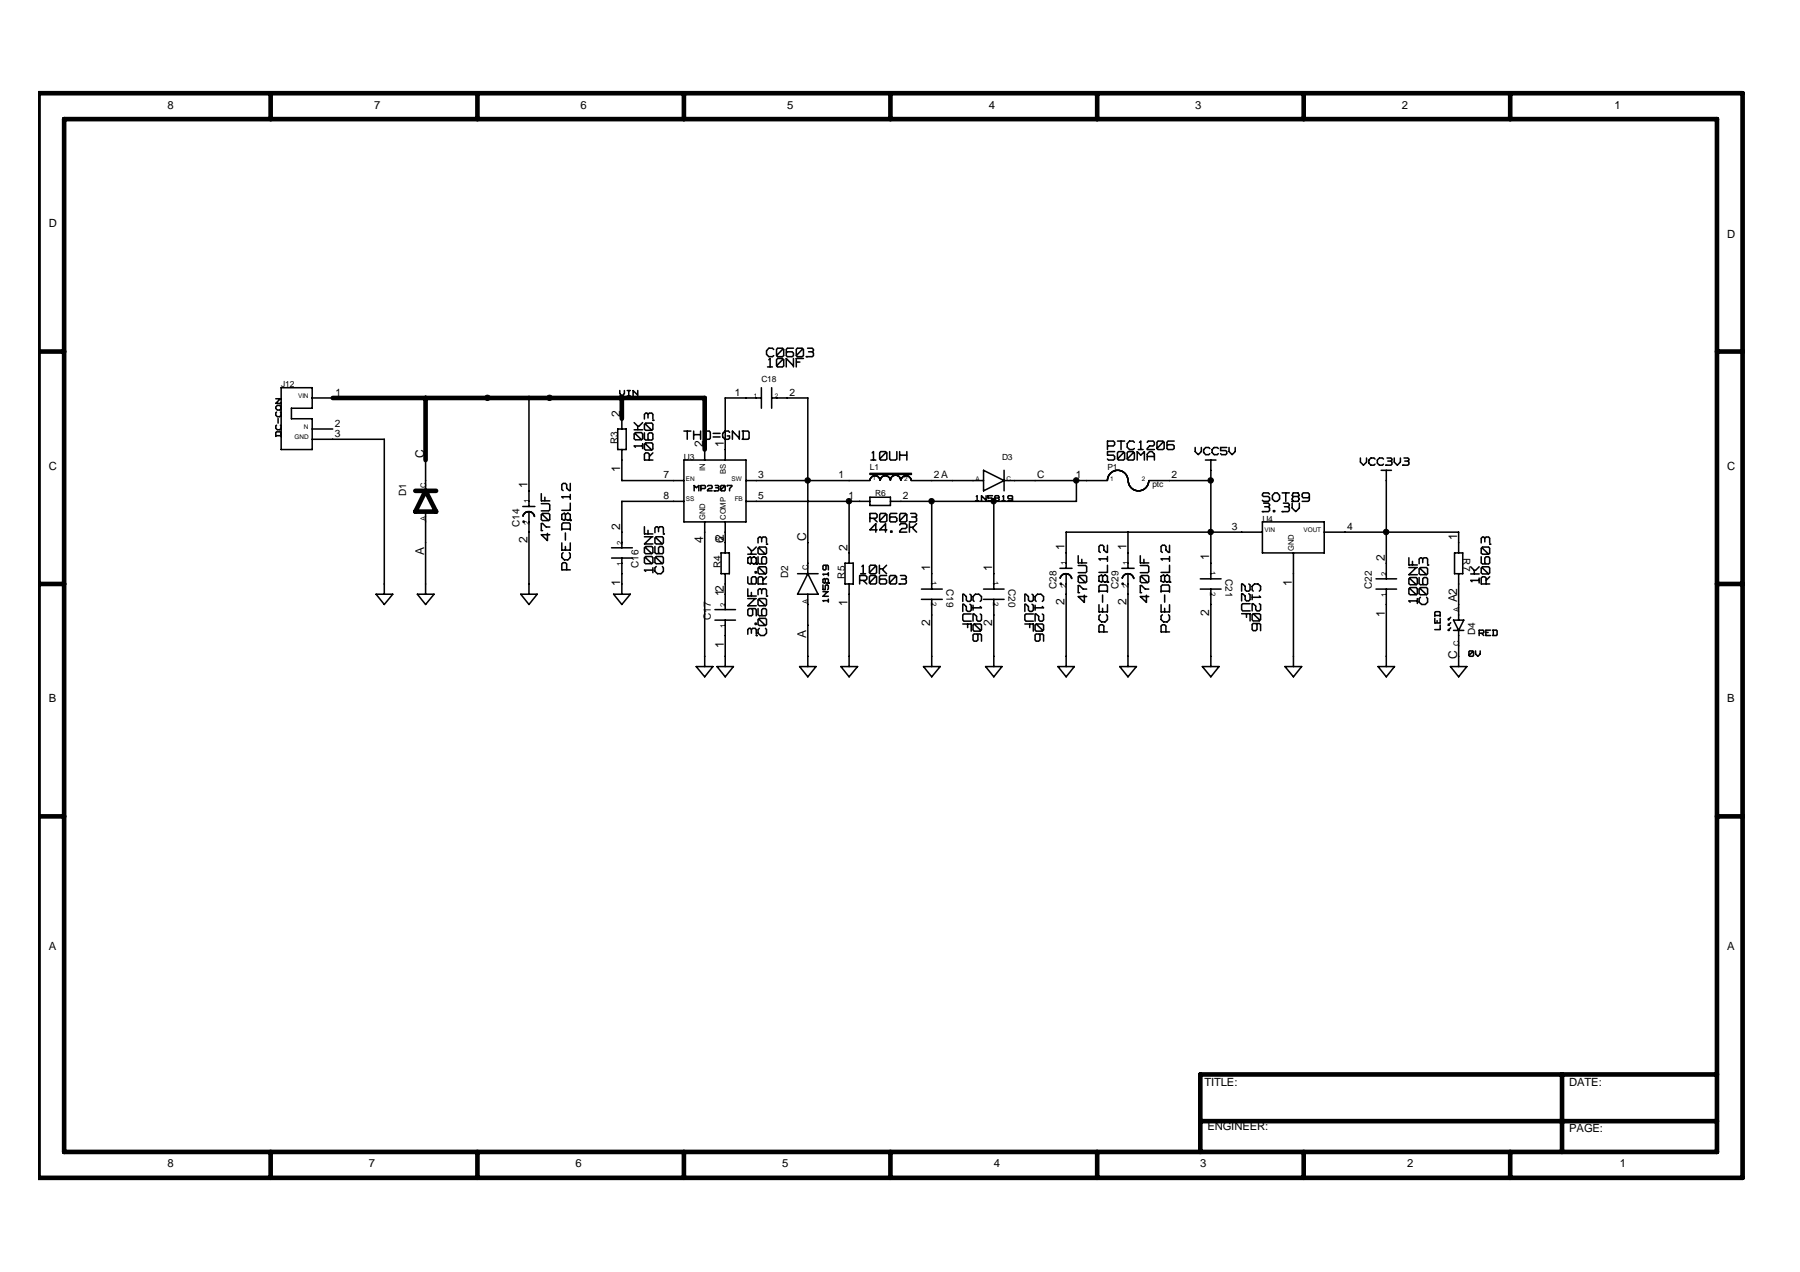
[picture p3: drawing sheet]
<svg xmlns="http://www.w3.org/2000/svg" width="297mm" height="210mm" viewBox="0 0 297 210" stroke-linecap="round" stroke-linejoin="round" font-family="sans-serif">
<g fill="none" stroke="#000" stroke-width=".76">
<path d="M6.3 15.4h281.3v179h-281.3zM10.6 19.7h272.7v170.4h-272.7zM44.7 15.4v4.3M78.8 15.4v4.3M112.9 15.4v4.3M146.9 15.4v4.3M181.1 15.4v4.3M215.1 15.4v4.3M249.2 15.4v4.3M6.3 58h4.3M283.3 58h4.3M54.9 65.7h61.4v8.5"/>
<path d="M70.2 65.7v10.2M102.6 65.7v3.4M6.3 96.4h4.3M68.5 81h3.5M70.2 81l1.8 3.4h-3.5zM283.3 96.4h4.3M6.3 134.7h4.3M283.3 134.7h4.3M257.8 177.3v12.8M283.3 177.3h-85.2v12.8M44.7 190.1v4.3M78.8 190.1v4.3"/>
<path d="M112.9 190.1v4.3M146.9 190.1v4.3M181.1 190.1v4.3M198.1 185h85.2M215.1 190.1v4.3M249.2 190.1v4.3"/>
</g>
<g fill="none" stroke="#000" stroke-width=".25">
<path d="M6.5 15.6h280.9v178.6h-280.9zM10.4 19.5h273.1v170.8h-273.1zM126.5 57.9v.5M126.5 58.5l.4 .4M126.9 57.5l-.4 .4M126.9 58.9h.5M126.9 57.5h.5M127.1 59.2l-.2 .2M127.1 59.2v1.3M127.5 57.5l.2 .2M127.7 58.7l-.2 .2M128.1 58.7l.2 .2"/>
<path d="M128.1 57.7v.9M128.1 59.4v.9M128.3 57.5l-.2 .2M128.3 59.2l-.2 .2M128.4 58.9h.7M128.4 57.5h.7M128.4 59.2h.7M129.1 57.7l-.9 .9M129.1 59.4l-.9 .9M129.1 57.7h.2M129.1 57.5l.2 .2M129.1 59.2l.2 .2"/>
<path d="M129.1 59.4h.2M129.3 58.7l-.2 .2M129.3 57.7v.9M129.3 59.4v.9M129.8 58.7l.1 .2M129.8 57.7v.9M129.8 59.2v1.4M129.8 59.2l1.1 1.1M129.9 58.1l-.1 .1M129.9 57.5l-.1 .2M130 58.9h.7M130 58.1h.7"/>
<path d="M130 57.5h.9M130.7 58.1l.2 .2M130.9 58.3v.3M130.9 59.2v1.4M130.9 58.7l-.2 .2M131.4 58.7l.2 .2M131.4 57.7v.9M131.4 59.2v1.4M131.4 59.2h1.2M131.4 59.7h.6M131.6 57.5l-.2 .2M131.6 58.9h.7"/>
<path d="M131.6 57.5h.7M132.3 57.7l-.9 .9M132.4 57.7h.1M132.4 57.5l.2 .2M132.6 58.7l-.2 .2M132.6 57.7v.9M133.1 58.9h.1M133.3 58.9h.7M133.3 57.5h.7M133.4 58.1h.6M134 57.5l.2 .2M134.1 58.1l.1 .2"/>
<path d="M134.2 57.7v.1M134.2 58.3v.3M134.2 58.7l-.2 .2M134.2 57.9l-.2 .2M45.5 67.2v.2M45.5 68.2v.3M45.5 70.3v.3M45.5 71.4v.6M45.5 65.8h.9M45.5 67.4l.3 .3M45.5 68.5l.3 .3M45.5 70.7l.3 .2"/>
<path d="M45.6 66.6h.8M45.6 71.9h.8M45.6 68l-.1 .1M45.6 70.2l-.1 .1M45.6 71.3l-.1 .1M45.7 71.3h.5M45.8 66.9l-.3 .3M45.8 66.9h.3M45.8 67.7h.3M45.8 68.8h.3M45.8 70.9h.3M45.9 69.1v.7"/>
<path d="M46.1 66.9l.3 .3M46.2 65.8l-.7 .8M46.3 68l.1 .1M46.3 70.2l.1 .1M46.3 71.3l.1 .1M46.4 64h5.1v3.4h-3.4v1.7h3.4v5.1h-5.1zM46.4 67.4l-.3 .3M46.4 68.5l-.3 .3M46.4 70.7l-.3 .2M51.5 70.8h3.4M51.5 72.5h11.9v25.6M51.5 65.7h3.4"/>
<path d="M70.2 75.9v5.1M87.3 65.7v17.9M92.9 79.8l-.2 .2M93 79.8h.3M93.3 79.8l.2 .2M94.1 79.8v1.1M101.9 70.8h1.4v3.4h-1.4zM102.3 65l.3 .3M102.3 64.4v.5M102.6 69.1v1.7M102.6 74.2v5.1h10.3M103 64.4v.5"/>
<path d="M103 65l-.3 .3M103.5 64.4h.5M103.5 65.3h.5M103.8 64.5v.8M104.5 64.4l.7 .8M104.5 64.5v.8M104.6 72.4l.3 .2M104.6 73.6l.3 .2M104.6 70.9h1.4M104.6 69.7l.6 .6M104.6 71.6v.8M104.7 73.6h1.3"/>
<path d="M104.9 71.4v.2M104.9 71.4l-.3 .2M104.9 71.6l.9 .9M104.9 71.4h.9M104.9 72.6h.9M105.2 64.4v.9M105.2 70.4v.5M105.3 70.3h.2M105.9 71.4l.1 .2M106 72.4l-.1 .2M106 69.7l-.5 .6M106 71.6v.8"/>
<path d="M106 73.2v.8M106.3 70.8l.3 .2M106.3 72.4l.3 .2M106.3 74.1l.3 .2M106.3 68.4v.7M106.3 70.1v.7M106.3 71.4v1M106.3 73.3v.8M106.3 75v.9M106.4 75.9h1.3M106.6 68.2l-.3 .2M106.6 69.9v.1"/>
<path d="M106.6 73.1v.2M106.6 69.8l-.3 .2M106.6 73.1l-.3 .2M106.6 74.7l-.3 .2M106.6 74.7h.3M106.6 68.2h.1M106.6 70.1l.9 .9M106.6 69.8h.9M106.6 71h.9M106.6 72.6h.9M106.6 73.3l.9 .9M106.6 73.1h.9"/>
<path d="M106.6 74.3h.9M106.8 68.2l.1 .2M106.9 72.4l.2 .2M106.9 74.7l.2 .2M106.9 68.4v.6M106.9 71.7v.7M107.1 68.2l-.1 .1M107.1 71.4l-.2 .2M107.1 75v.9M107.2 68.2h.3M107.2 71.4h.3M107.6 68.2l.1 .2"/>
<path d="M107.6 69.8l.1 .2M107.6 71.4l.1 .2M107.6 73.1l.1 .2M107.7 69.4h.1M107.7 70.8l-.1 .2M107.7 72.4l-.1 .2M107.7 74.1l-.1 .2M107.7 68.4v.7M107.7 70.1v.7M107.7 71.7v.7M107.7 73.3v.8M107.7 74.7l-.5 .6"/>
<path d="M112.9 75.9h10.2v10.2h-10.2zM112.9 71.1h1.1M113.4 71.2v1.3M114.5 71.1v1.4M114.5 71.7h1.1M115.6 71.1v1.4M116.1 72.5h.9M116.1 71.1h.9M116.2 71.2v1.2M116.3 74.2v1.7M117.1 71.1l.1 .2M117.2 72.3l-.1 .2"/>
<path d="M117.2 71.4v.9M117.7 71.5h1.1M117.7 72.1h1.1M119.3 71.6v.5M119.3 72.1l.3 .4M119.6 71.1l-.3 .4M119.7 72.5h.5M119.7 71.1h.5M120 71.9h.4M120.2 71.1l.2 .2M120.4 71.9v.4M120.4 72.3l-.2 .2"/>
<path d="M120.9 71.1l1.1 1.2M120.9 71.2v1.3M122 71.1v1.4M122.5 72.5h.9M122.5 71.1h.9M122.6 71.2v1.2M123.1 79.3h20.5M123.4 71.1l.2 .2M123.6 72.3l-.2 .2M123.6 71.4v.9M125.6 65.7h-5.9v10.2M125.6 64v3.4"/>
<path d="M126.7 60.6h.8M127.3 65.7h6v29M127.3 64v3.4M128.1 60.4l.2 .2M128.4 60.6h.7M129.3 60.4l-.2 .2M143.6 78.3h6.8M143.6 78.1h6.8M143.6 79h.1M143.7 75.9h.8M143.8 78.8l-.2 .5M144 78.6h.1"/>
<path d="M144.1 74.5l-.2 .2M144.1 74.6v1.3M144.4 78.5l-.6 .2M144.4 78.5l.6 .3M145 78.8l.2 .4M145.2 74.8v.9M145.2 75.7l.1 .2M145.2 79.2v.1M145.3 79h.1M145.3 74.5l-.1 .2M145.4 74.5h.7M145.4 75.9h.7"/>
<path d="M145.5 78.8l-.3 .4M145.7 78.6h.1M146.1 78.5l-.6 .2M146.1 74.8l-.9 .9M146.1 78.5l.6 .3M146.1 74.7h.2M146.1 74.5l.2 .2M146.3 75.7l-.2 .2M146.3 74.8v.9M146.7 78.8l.2 .4M146.8 74.5v1.2M146.8 75.7l.2 .2"/>
<path d="M147 75.9h.7M147.2 78.7l-.3 .6M147.8 78.4l-.6 .2M147.8 78.4l.6 .3M148 75.7l-.2 .2M148 74.5v1.2M148.2 78.5h.1M148.4 78.7l.2 .5M148.5 74.5v1.4M148.5 78.8h.1M148.5 75.1h1.1M148.8 78.9h.1"/>
<path d="M148.9 78.8l-.2 .5M149.1 78.6h.1M149.5 78.5l-.5 .2M149.6 78.5l.5 .3M149.6 74.5v1.4M150.2 78.8l.2 .5M150.4 79.3h11.9M162.3 77.6l3.4 1.7-3.4 1.7zM165.7 79.3h17.1M165.7 77.6v3.4M177.6 79.3v3.4h-30.7M182.8 72.8v1.4"/>
<path d="M182.8 74.5v.6M182.8 75.7l.1 .2M182.8 72.8h.9M182.8 74.5h1.1M182.8 75.1h.9M182.8 73.6h.9M183 75.9h.7M183.2 78.2h.1M183.2 78.1l-.3 .5-.1 .7M183.3 78h.1M183.7 75.1l.2 .2M183.7 72.8l.2 .2"/>
<path d="M183.9 75.7l-.2 .2M183.9 73v.3M183.9 75.4v.3M183.9 73.4l-.2 .2M184.4 75.7l.2 .2M184.4 74.8v.9M184.4 72.8h1.2M184.4 77.6l-.6 .1-.5 .4M184.5 77.6l.6 .1 .5 .4M184.6 74.5l-.2 .2M184.6 74.5h.7M184.6 75.9h.7"/>
<path d="M185 72.8v1.4M185.3 74.8l-.9 .9M185.4 77.9h.1M185.4 74.7h.1M185.4 74.5l.2 .2M185.6 75.7l-.2 .2M185.6 74.8v.9M185.7 78.1l.3 .5 .1 .7M185.8 78.3v.1M186 73.3v.5M186 74.8v.9M186 75.7l.2 .2"/>
<path d="M186 73.8l.4 .4M186.2 79.3l.1 .7 .3 .5M186.2 74.5l-.2 .2M186.2 74.5h.7M186.2 75.9h.7M186.4 72.8l-.4 .4M186.4 74.2h.5M186.4 72.8h.5M186.9 74.8l-.8 .9M187 74.7h.2M187 74.5l.2 .2M187 72.8l.2 .2"/>
<path d="M187.2 75.7l-.2 .2M187.2 74l-.2 .2M187.2 74.8v.9M187.7 74.5l.5 .6M187.7 74.6v1.3M187.8 74.2h.8M188.3 72.8l-.3 .2M188.3 72.8v1.3M188.8 74.6v1.3M188.8 74.5l-.5 .6M189.3 74.1v.1M189.3 75v.9"/>
<path d="M189.4 74.2h1.1M189.4 75.3h1.1M189.5 72.8l-.2 .2M189.5 72.8h.7M189.6 79.3l-.2 .7-.3 .5M189.6 79.3h10.2M189.7 74.5l-.4 .4M189.7 73.6l-.4 .4M189.7 74.5h.4M189.7 73.6h.5M190.1 74.5l.4 .4M190.3 72.8l.2 .2"/>
<path d="M190.5 73v.3M190.5 75v.9M190.5 73.4l-.2 .2M190.9 74l.2 .2M190.9 73v1M191.1 72.8l-.2 .2M191.1 74.2h.8M191.1 72.8h.8M191.9 73l-.9 1M191.9 73h.2M191.9 72.8l.2 .2M192.1 74l-.2 .2"/>
<path d="M192.1 73v1M192.6 74l.1 .2M192.6 73v1M192.7 73.4l-.1 .1M192.7 72.8l-.1 .2M192.8 74.2h.7M192.8 73.4h.7M192.8 72.8h1M193.5 73.4l.3 .2M193.8 73.6v.4M193.8 74l-.3 .2M197.2 74.5l.5 .5"/>
<path d="M197.2 73.8v.7M198.2 74.5l-.5 .5M198.2 73.8v.7M198.6 74.2v.4M198.6 74.7l.4 .3M198.9 75.9h1.8M199 73.8l-.4 .4M199 75h.4M199 73.8h.4M199.5 73.8l.1 .2M199.6 74.9l-.1 .1M199.8 75.9v19.6"/>
<path d="M200 74.2v.4M200 74.7l.4 .3M200.4 73.8l-.4 .4M200.4 75h.4M200.4 73.8h.4M200.9 73.8l.1 .2M201 74.9l-.1 .1M201.4 74.9l.2 .1M201.4 73.8v.6M201.5 74.4h.7M201.5 73.8h.9M201.6 75h.6"/>
<path d="M202.3 74.4l.1 .1M202.4 74.9l-.1 .1M202.4 74.6v.2M202.8 74.5l.5 .5M202.8 73.8v.7M203.8 73.8v.7M203.8 74.5l-.5 .5M224.5 76.3l.5 .4M224.5 75.6v.6M225.5 76.3l-.5 .5M225.5 75.6v.6M225.9 76v.4"/>
<path d="M225.9 76.4l.3 .4M226.2 75.6l-.3 .3M226.3 76.8h.4M226.3 75.6h.4M226.7 75.6l.2 .1M226.9 76.6l-.2 .2M227.3 76v.4M227.3 76.4l.3 .4M227.6 75.6l-.3 .3M227.7 76.8h.4M227.7 75.6h.4M227.9 77.6h1.7"/>
<path d="M228.1 75.6l.2 .1M228.3 76.6l-.2 .2M228.7 76.8h.1M228.8 77.6v17.9M228.9 76.8h.6M228.9 75.6h.6M229 76.1h.5M229.5 75.6l.2 .1M229.6 76.1l.1 .2M229.7 75.8v.1M229.7 76.3v.3M229.7 76.6l-.2 .2"/>
<path d="M229.7 75.9l-.2 .2M230.1 76.3l.4 .4M230.1 75.6v.6M231.1 75.6v.6M231.1 76.3l-.5 .5M231.5 76.8h.1M231.7 76.8h.6M231.7 75.6h.6M231.8 76.1h.5M232.3 75.6l.2 .1M232.4 76.1l.1 .2M232.5 75.8v.1"/>
<path d="M232.5 76.3v.3M232.5 76.6l-.2 .2M232.5 75.9l-.2 .2M62.1 98.1h2.7l-1.4 1.7zM68.9 98.1h2.7l-1.4 1.7zM70.2 84.4v13.7M85.9 98.1h2.7l-1.3 1.7zM86.3 83.6h2M86.4 85h.1M86.5 84.7l-.2 .5M86.8 84.5h.1M87.2 84.4l-.6 .3"/>
<path d="M87.9 84.7l-.6-.3v13.7M88 84.7l.2 .5M89.3 85.7l.2 .2M89.3 86.4h.2M89.3 87.6h.2M89.3 81.5v1.1M89.3 85v.7M89.3 86.4v1.1M89.3 83.1h1.2M89.3 84.3h1.2M89.3 88.2l1 1M89.4 82.6h1.3"/>
<path d="M89.4 88.2h1.3M89.5 84.8v.1M89.5 84.7l-.2 .2M89.6 86.4l.5 .6M89.6 84.7h.9M89.6 85l.9 .9M89.6 85.9h.9M89.9 82.1v.5M90.2 87h.5M90.3 88v1.2M90.6 83.1l.1 .2M90.6 84.7l.1 .2"/>
<path d="M90.7 84.1l-.1 .2M90.7 85.7l-.1 .2M90.7 83.4v.7M90.7 85v.7M92.7 80.8l.2 .2M92.7 82l.2 .2M92.7 84.9l.4-.2 .2 .2 .4-.2 .4 .2M92.7 85.7l.4 .2 .2-.2 .4 .2 .4-.2M92.7 80v.7M92.7 84.9v.8M92.7 86.5v1M92.7 89.6v1.2"/>
<path d="M92.7 91.5v.5M92.7 93.1v.9M92.7 84.2h1.4M92.7 92l.4 .4M92.8 94h1.3M92.8 82h1.3M92.8 87.3h1.3M92.8 90.8h1.3M92.9 86.3l-.2 .2M92.9 91.2l-.2 .2M92.9 92.9l-.2 .2M93 92.9h.3"/>
<path d="M93 86.3h.9M93.2 92.4h.5M93.3 92.9l.2 .2M93.3 84.9v.8M93.3 87.9v1.2M93.3 90.2v.5M93.5 80v.5M93.5 93.1v.9M93.5 80.6l.4 .4M93.9 86.3l.2 .2M93.9 91.2l.2 .2M94 81h.1"/>
<path d="M94.1 85.9h.1M94.1 81.6v.8M94.1 83v1.2M94.1 84.9v.8M94.1 86.5v1M94.1 89.6v1.1M94.1 91.5v.5M94.1 92l-.4 .4M100.9 92.1h3.5M100.9 90.4h3.5M101.3 98.1h2.7l-1.4 1.7zM102.6 92.1v6"/>
<path d="M106.3 91.2l.3 .2M106.3 92.9l.3 .1M106.3 94.1l.3 .2M106.3 86.9v1.2M106.3 90.4v.8M106.3 92.1v.7M106.3 88.6h1.4M106.4 88.1h1.3M106.4 89.8h1.3M106.4 94.1h1.3M106.6 90.2v.2M106.6 91.9v.1"/>
<path d="M106.6 90.2l-.3 .2M106.6 91.8l-.3 .2M106.6 90.2h.9M106.6 90.4l.9 .9M106.6 91.4h.9M106.6 92.1l.9 .9M106.6 91.8h.9M106.6 93h.9M106.9 87.5v.6M107.5 88.6l-1.2 1.2M107.6 90.2l.1 .2M107.6 91.8l.1 .2"/>
<path d="M107.7 91.2l-.1 .2M107.7 92.9l-.1 .1M107.7 90.4v.8M107.7 92.1v.7M107.7 93.7v.8M108.1 89.6l.2 .2M108.1 91.2l.2 .2M108.1 92.9l.2 .1M108.1 87.2v.7M108.1 88.8v.7M108.1 90.2v1M108.1 92.1v.7"/>
<path d="M108.1 93.7v.5M108.1 94.3l.4 .4M108.3 86.9l-.2 .2M108.3 88.6v.2M108.3 91.9v.1M108.3 88.6l-.2 .2M108.3 91.8l-.2 .2M108.3 93.5l-.2 .2M108.3 86.9h.2M108.3 88.6h1M108.3 89.8h1M108.3 92.1l1 .9"/>
<path d="M108.3 91.4h1M108.3 91.8h1M108.3 93h1M108.3 88.8l1 .9M108.5 86.9l.2 .2M108.5 94.7h.6M108.7 91.2l.1 .1M108.7 87.2v.5M108.7 90.4v.8M108.9 86.9l-.2 .2M108.9 90.2l-.2 .2M108.9 86.9h.4"/>
<path d="M108.9 90.2h.4M109.3 86.9l.2 .2M109.3 88.6l.2 .2M109.3 90.2l.2 .2M109.3 91.8l.2 .2M109.3 93.5l.2 .2M109.5 88.1h.1M109.5 89.6l-.2 .2M109.5 91.2l-.2 .2M109.5 92.9l-.2 .1M109.5 87.2v.7M109.5 88.8v.7"/>
<path d="M109.5 90.4v.8M109.5 92.1v.7M109.5 93.7v.5M109.5 94.3l-.4 .4M112.9 82.7h-10.3v7.7M114.6 80.1l.3 .3M114.6 80.2v.8M115.3 80.2v.8M115.3 80.1l-.4 .4M115.7 80.1h.5M115.7 80.2v.8M115.7 80.6h.5"/>
<path d="M116.3 80.1l.1 .1M116.3 86.1v23.9M116.4 80.5l-.1 .1M116.4 80.3v.1M116.8 80.9v.1M116.8 81h.7M116.9 80.1l-.1 .1M116.9 80.1h.4M117 80.6l-.2 .3M117.1 80.6h.2M117.4 80.1l.1 .1M117.5 80.3v.1"/>
<path d="M117.5 80.5l-.1 .1M117.9 81h.1M118 81h.4M118 80.1h.4M118.1 80.5h.3M118.5 80.1l.1 .1M118.5 80.5l.1 .1M118.6 80.3h.1M118.6 80.7v.1M118.6 80.9l-.1 .1M118.6 80.4l-.1 .1M118.9 80.9l.1 .1"/>
<path d="M118.9 80.3v.5M119 91.2h1.4v3.5h-1.4zM119 80.1l-.1 .1M119.1 81h.4M119.1 80.1h.4M119.5 80.3l-.5 .5M119.5 80.2h.1M119.5 80.1l.2 .1M119.7 80.9l-.2 .1M119.7 80.3v.5M119.7 86.1v5.1M119.7 94.7v5.9"/>
<path d="M120 80.1v.1M120.1 80.1h.6M120.4 80.7v.3M120.7 80.3l-.3 .3M120.8 80.1v.1M123.1 82.7h20.5M123.4 92.1l.4-.2 .2 .2 .4-.2 .4 .2M123.4 92.9l.4 .2 .2-.2 .4 .2 .4-.2M123.4 96.2l.2 .2M123.4 98.8h1.4M123.4 92.1v.8M123.4 95.2v1"/>
<path d="M123.4 97.2v1.2M123.4 91.5h1.4M123.4 90.3l.6 .6M123.4 100h1.4M123.4 98.4h1.4M123.7 96.4h.9M124 96.2l.2 .1M124 90.9v.5M124 92.1v.8M124 95.4v.8M124 97.8v.5M124 90.9h.2"/>
<path d="M124.2 95.2l-.2 .2M124.2 95.2h.4M124.6 98.8l-1.2 1.2M124.6 94.4v.1M124.6 94.3h.2M124.6 95.2l.2 .2M124.7 94.5h.1M124.8 93.1h.1M124.8 92.1v.8M124.8 94.4v.1M124.8 95.4v.8M124.8 96.2l-.2 .2"/>
<path d="M124.8 90.3l-.6 .5M125.1 99.8l.2 .2M125.1 91.3l.2 .2M125.1 92.9l.2 .2M125.1 94.5l.2 .2M125.1 88.9v.7M125.1 90.5v.7M125.1 91.9v1M125.1 93.8v.7M125.1 95.4v1M125.1 97.4v.7M125.1 99v.8"/>
<path d="M125.1 96.4h1.4M125.3 97.2l-.2 .2M125.3 90.3v.2M125.3 93.6v.1M125.3 98.8v.2M125.3 98.8l-.2 .2M125.3 88.6l-.2 .2M125.3 90.3l-.2 .2M125.3 93.5l-.2 .2M125.3 95.2l-.2 .2M125.3 94.7h1M125.3 97.2h.2"/>
<path d="M125.3 95.2h.3M125.3 88.6h.2M125.3 99l1 .9M125.3 98.8h1M125.3 100h1M125.3 90.3h1M125.3 91.5h1M125.3 93.1h1M125.3 93.5h1M125.3 90.5l1 .9M125.3 93.8l1 .9M125.5 97.2l.2 .2"/>
<path d="M125.5 88.6l.2 .2M125.7 92.9l.2 .1M125.7 95.2l.2 .2M125.7 88.9v.5M125.7 92.1v.8M125.7 97.4v.6M125.9 97.2l-.2 .1M125.9 88.6l-.2 .2M125.9 91.9l-.2 .2M125.9 95.4v.9M125.9 97.2h.4M125.9 88.6h.4"/>
<path d="M125.9 91.9h.4M126.3 97.2l.2 .2M126.3 98.8l.2 .2M126.3 88.6l.2 .2M126.3 90.3l.2 .2M126.3 91.9l.2 .2M126.3 93.5l.2 .2M126.5 98.4h.1M126.5 89.8h.1M126.5 99.8l-.2 .2M126.5 92.9l-.2 .2M126.5 91.3l-.2 .2"/>
<path d="M126.5 94.5l-.2 .2M126.5 88.9v.7M126.5 90.5v.7M126.5 92.1v.8M126.5 93.8v.7M126.5 97.4v.7M126.5 99v.8M126.5 95.2l-.6 .5M131.6 94.7h3.4M133.3 94.7l1.7 3.4h-3.4zM133.3 98.1v11.9M135.8 93.9l.1 .1"/>
<path d="M135.8 94.8l.1 .1M135.8 95.6l.3-.1 .1 .1 .2-.1 .3 .1M135.8 96.1l.3 .1 .1-.1 .2 .1 .3-.1M135.8 99.1l.1 .1M135.8 93.4v.5M135.8 95.6v.5M135.8 96.5v.8M135.8 97.3h.4M135.8 97.6h.9M135.8 94.8h.9M135.8 98.4h.9M135.8 99.1h.9"/>
<path d="M135.9 93.3l-.1 .1M136 94h.1M136 93.3h.5M136.2 95.6v.5M136.2 96.7v.6M136.2 93.3l.1 .1M136.3 93.9l-.1 .1M136.3 96.5l-.1 .2M136.3 93.4v.5M136.4 96.5h.1M136.5 97.7l-.7 .7M136.6 93.3l.1 .1"/>
<path d="M136.6 96.5l.1 .2M136.7 96.2h.1M136.7 97.2l-.1 .1M136.7 93.4v.6M136.7 94.5v.5M136.7 95.6v.5M136.7 96.7v.4M136.7 98.9v.5M139.4 92.9h1.4v3.5h-1.4zM140.1 82.7v10.2M140.1 96.4v13.6M141.9 95h.9"/>
<path d="M141.9 95v1.4M141.9 95.8h.9M142 94.7h.8M142.5 93.3l-.3 .2M142.5 93.3v1.3M142.5 95.8l.5 .6M142.8 95l.2 .2M143 95.6l-.2 .2M143 95.2v.3M143.5 94.5l.1 .2M143.5 96.2l.1 .2M143.5 93.5v1"/>
<path d="M143.5 95.2v1M143.6 82.1h3.3v1.3h-3.3zM143.6 84.8v1.3M143.6 84.7h.9M143.6 85.5h.9M143.6 87.4h1.1M143.6 93.3l-.1 .2M143.6 95l-.1 .2M143.7 94.7h.7M143.7 96.4h.7M143.7 93.3h.7M143.7 95h.7"/>
<path d="M144.2 85.6l.5 .5M144.4 93.5l-.9 1M144.4 95.2l-.9 1M144.4 93.5h.2M144.4 93.3l.3 .2M144.4 95.2h.2M144.4 95l.3 .2M144.5 84.7l.2 .2M144.5 86.5v1.3M144.5 86.4l-.9 1M144.7 94.5l-.3 .2M144.7 96.2l-.3 .2"/>
<path d="M144.7 93.5v1M144.7 95.2v1M144.7 85.3l-.2 .2M144.7 85v.3M145.1 93.3v1.4M145.1 95.2v1M145.1 96.2l.2 .2M145.2 85v.9M145.2 86l.1 .1M145.2 93.9h.5M145.2 87.4h1.1M145.3 95.6l-.1 .1"/>
<path d="M145.3 95l-.2 .2M145.3 96.4h.7M145.3 84.7l-.1 .2M145.3 95.6h.7M145.3 95h1M145.4 86.1h.7M145.4 84.7h.7M145.7 93.9v.2M145.8 94.1l.5 .6M146.1 95.6l.2 .2M146.1 85l-.9 .9M146.1 84.9h.2"/>
<path d="M146.1 84.7l.2 .2M146.1 86.5v1.3M146.1 86.4l-.9 1M146.3 95.8v.4M146.3 96.2l-.2 .2M146.3 93.3l-.6 .6M146.3 86l-.2 .1M146.3 85v.9M146.8 96.2l.1 .2M146.8 95.2v1M146.8 85v.9M146.8 86l.2 .1"/>
<path d="M146.9 95l-.1 .2M147 87.7v.1M147 96.4h.7M147 85.3l-.1 .2M147 84.7l-.2 .2M147 87.6h.2M147 95h.7M147 87.8h.2M147 86.1h.7M147 85.3h.7M147 84.7h1M147.2 87.6v.2"/>
<path d="M147.7 95.2l-.9 1M147.7 95.2h.2M147.7 95l.3 .2M147.8 85.3l.2 .2M148 96.2l-.3 .2M148 95.2v1M148 85.6v.3M148 86l-.2 .1M148.4 96.4h.1M148.5 86l.1 .1M148.5 85v.9M148.5 87.7v.1"/>
<path d="M148.5 87.8h1.1M148.6 96.4h.7M148.6 95h.7M148.6 84.7l-.1 .2M148.6 86.4l-.1 .2M148.7 86.1h.7M148.7 84.7h.7M148.7 86.4h.7M148.8 95.6h.5M148.8 87.2l-.3 .4M148.9 87.2h.5M149.4 95l.2 .2"/>
<path d="M149.4 95.6l.2 .2M149.4 85l-.9 .9M149.4 84.9h.2M149.4 84.7l.2 .2M149.4 86.4l.2 .2M149.6 95.2v.1M149.6 95.8v.4M149.6 96.2l-.2 .2M149.6 95.4l-.2 .2M149.6 86l-.2 .1M149.6 85v.9M149.6 86.7v.3"/>
<path d="M149.6 87l-.2 .2M150.1 86.1h.1M150.1 86.4v1.4M150.1 87h.5M150.3 86.1h.7M150.3 84.7h.7M150.5 85.3h.5M150.7 87.1v.1M150.7 87.3l.6 .5M151 84.7l.3 .2M151.1 85.4l.2 .1M151.3 85v.1"/>
<path d="M151.3 85.6v.3M151.3 86l-.3 .1M151.3 85.1l-.3 .2M151.3 86.4l-.6 .6M152.1 97.2h3.4M152.1 98.9h3.4M153.8 82.7v14.5M153.8 98.9v11.1M158.9 99.7h.1M158.9 98.1h.1M158.9 98.1v1.1M158.9 99.8v1.1"/>
<path d="M159 99.7l.5 .4M159 98.1l.5 .3M159.5 99l.2 .2M159.5 98.5v.5M159.7 99.2h.3M160.1 99.7l.2 .2M160.1 98.1l.2 .1M160.3 99l-.2 .2M160.3 98.3v.7M160.3 99.9v.7M160.6 99l.1 .2M160.6 98.5v.5"/>
<path d="M160.6 99.9v.8M161 98.1l-.4 .3M161 98.1h.5M161 82.7h.5M161.2 81.8l-.1 .1M161.2 81.8v.8M161.5 98.1l.5 .3M162 99l-.2 .2M162 81.8v.9M162 98.5v.5M162 81.8l.7 .7M162.3 97.2h3.4"/>
<path d="M162.3 98.9h3.4M162.7 81.8v.9M163 82.6l.2 .1M163 81.8v.4M163.1 81.8h.7M163.1 82.2h.5M163.2 82.7h.4M163.7 82.2l.1 .1M163.8 82.6l-.1 .1M163.8 82.4v.1M164 82.7v14.5M164 98.9v11.1"/>
<path d="M164.1 82.7h.1M164.3 81.8l-.2 .3 .2 .1-.2 .2 .2 .3M164.3 81.8h.4M164.3 82.7h.4M164.3 82.2h.4M164.8 81.8l.1 .3-.1 .1 .1 .2-.1 .3M165.4 82.7h.5M165.6 81.8l-.1 .1M165.6 81.8v.8M166.3 82.2l.2 .1M166.3 82v.1M166.3 82.7h.6"/>
<path d="M166.5 81.8l-.2 .1M166.5 82.3h.4M166.5 81.8h.4M167 81.8l.1 .1M167 82.2v.1M167.1 82.6l-.1 .1M167.1 82v.5M169.1 99.7h.1M169.1 98.1h.1M169.1 98.1v1.1M169.1 99.8v1.1M169.3 99.7l.4 .4"/>
<path d="M169.3 98.1l.4 .3M169.7 99l.2 .2M169.7 98.5v.5M170 99.2h.3M170.3 99.7l.2 .2M170.3 98.1l.2 .1M170.5 99l-.2 .2M170.5 98.3v.7M170.5 99.9v.7M170.8 99l.2 .2M170.8 98.5v.5M170.8 99.9v.8"/>
<path d="M171.2 98.1l-.4 .3M171.2 98.1h.5M171.8 98.1l.4 .3M172.2 99l-.2 .2M172.2 98.5v.5M174.9 93.8h2M175.2 95l-.2 .4M175.9 94.7l-.7 .2M176.3 94.8h.1M176.6 94.9l-.7-.2v15.3M176.6 95l.3 .5M176.8 95.2v.1"/>
<path d="M177.9 96l.2 .2M177.9 96.6h.2M177.9 97.8h.2M177.9 91.7v1.2M177.9 95.2v.7M177.9 96.7v1.1M177.9 93.3h1.2M177.9 94.5h1.2M177.9 98.4l1 1M178 92.9h1.3M178 98.4h1.3M178.1 95v.2"/>
<path d="M178.1 95l-.2 .2M178.2 96.7l.5 .5M178.2 95h.9M178.2 95.2l.9 .9M178.2 96.2h.9M178.5 92.3v.6M178.8 97.2h.5M178.9 98.2v1.2M179.2 93.3l.1 .2M179.2 95l.1 .2M179.3 94.3l-.1 .2M179.3 96l-.1 .2"/>
<path d="M179.3 93.6v.7M179.3 95.2v.7M181.4 91l.2 .2M181.4 92.2l.2 .2M181.4 95.1l.4-.2 .1 .2 .5-.2 .4 .2M181.4 95.9l.4 .2 .1-.2 .5 .2 .4-.2M181.4 94.5h1.4M181.4 90.2v.7M181.4 95.1v.8M181.4 96.8v.9M181.4 99.8v1.2M181.4 97.6h1.3"/>
<path d="M181.4 92.2h1.3M181.6 90l-.2 .2M181.6 96.5l-.2 .2M181.6 90h.3M181.6 96.5h.9M181.9 90l.3 .2M181.9 95.1v.8M181.9 98.2v1.2M182.2 90.2v.5M182.2 90.8l.4 .4M182.6 96.5l.2 .2M182.6 91.2h.2"/>
<path d="M182.8 96.1h.1M182.8 90v1.1M182.8 91.8v.8M182.8 93.3v1.1M182.8 95.1v.8M182.8 96.8v.9M182.8 99.8v1.1M185.1 93.8h2.1M185.3 95.2v.1M185.4 95l-.2 .4M185.5 94.9l.6-.2v15.3M185.7 94.8h.1"/>
<path d="M186.1 87.8v6M186.2 94.7l.6 .2M186.4 80.1v.1M186.7 80.5l.5 .4 .6 .1M186.9 95l.2 .5M187 80.8h.1M188.2 96.6h.2M188.2 97.8h.2M188.2 96l.2 .2M188.2 93.3h1.2M188.2 94.5h1.2M188.2 91.7v1.2"/>
<path d="M188.2 95.2v.7M188.2 96.7v1.1M188.2 98.4l1 1M188.2 92.9h1.4M188.2 98.4h1.4M188.4 95v.2M188.4 95l-.2 .2M188.4 96.7l.6 .5M188.4 95h1M188.4 96.2h1M188.4 95.2l1 .9M188.8 92.3v.6"/>
<path d="M188.8 80.7h.1M189 97.2h.6M189.1 80.5l-.5 .4-.7 .1M189.2 98.2v1.2M189.3 80.2v.1M189.4 93.3l.2 .2M189.4 95l.2 .2M189.6 93.6v.7M189.6 95.2v.7M189.6 94.3l-.2 .2M189.6 96l-.2 .2M191.6 91l.2 .2"/>
<path d="M191.6 92.2l.2 .2M191.6 95.1l.4-.2 .2 .2 .4-.2 .4 .2M191.6 95.9l.4 .2 .2-.2 .4 .2 .4-.2M191.6 90.2v.7M191.6 95.1v.8M191.6 96.8v.9M191.6 99.8v1.2M191.6 94.5h1.4M191.6 97.6h1.4M191.6 92.2h1.4M191.8 90l-.2 .2M191.8 96.5l-.2 .2"/>
<path d="M191.9 90h.3M191.9 96.5h.9M192.2 90l.2 .2M192.2 95.1v.8M192.2 98.2v1.2M192.4 90.2v.5M192.4 90.8l.4 .4M192.8 96.5l.2 .2M192.9 91.2h.1M193 96.1h.1M193 90v1.1M193 91.8v.8"/>
<path d="M193 93.3v1.1M193 95.1v.8M193 96.8v.9M193 99.8v1.1M198.1 97.2h3.4M198.1 95.5h3.4M199.8 97.2v12.8M204.9 98h.1M204.9 96.4h.1M204.9 96.4v1.2M204.9 98v1.2M204.9 99.8v.8"/>
<path d="M205.1 99.6l-.2 .2M205.1 98l.4 .4M205.1 96.4l.4 .3M205.1 99.6h1.2M205.5 98.9l.2 .3M205.5 97.3l.2 .3M205.5 96.8v.5M205.5 98.4v.5M205.7 99.2h.3M205.7 97.6h.3M206.1 98l.2 .1M206.1 96.4l.2 .1"/>
<path d="M206.3 98.9l-.2 .3M206.3 97.3l-.2 .3M206.3 96.6v.7M206.3 98.2v.7M206.6 99.6h.2M206.6 97.3l.2 .3M206.6 96.8v.5M206.6 98.1v.8M206.6 99.7v1.1M206.7 98.6h1.3M206.8 99.6l.4 .4M207 96.4l-.4 .3"/>
<path d="M207.1 96.4h.5M207.6 96.4l.4 .3M207.8 99.6l.2 .2M207.8 98.4l.2 .2M208 97.3l-.2 .3M208 96.8v.5M208 99.8v.8M208.3 84.4h.1M208.3 81.5v.2M208.3 86.1h10.2v5.1h-10.2zM208.3 81.8l.2 .1M208.3 82.6l.2 .1"/>
<path d="M208.3 87.8h-32.4v6M208.5 81.3l-.1 .2M208.5 84.4h.8M208.5 81.3h.8M208.5 82.7h.8M208.5 81.9h.8M208.5 83h.8M208.7 83.6h.6M209.3 81.3l.2 .2M209.3 81.9l.2 .2M209.3 83l.2 .2M209.3 83.7l.2 .1"/>
<path d="M209.5 82.2v.3M209.5 83.3v.1M209.5 83.9v.3M209.5 82.6l-.2 .1M209.5 84.3l-.2 .1M209.5 83.5l-.2 .1M210 82.4l.4 .3M210 81.8v.5M210.1 84.3h.2M210.1 84.3v.1M210.2 84.4h.1M210.4 84.3v.1"/>
<path d="M210.4 81.3l-.4 .5M210.4 81.3h.3M210.4 82.7h.3M210.8 81.3l.4 .5M211.2 81.8v.5M211.2 82.4l-.4 .3M211.6 84.4h.1M211.6 81.3h1.2M211.8 84.4h.7M211.8 83h.7M212 83.6h.5M212.2 81.4v1.3"/>
<path d="M212.6 83l.2 .2M212.6 83.7l.2 .1M212.8 83.3v.1M212.8 83.9v.3M212.8 84.3l-.2 .1M212.8 83.5l-.2 .1M213.2 82.7h.1M213.2 83.8l.6 .6M213.2 83v.8M213.4 81.3l-.2 .5 .2 .1-.2 .5 .2 .3M213.4 81.3h.8M213.4 82.7h.8"/>
<path d="M213.4 91.2v18.8M213.4 81.9h.8M214.2 81.3l.2 .5-.2 .1 .2 .5-.2 .3M214.4 83v.8M214.4 83.8l-.6 .6M214.9 81.9l.2 .2M214.9 81.6v.3M214.9 82.7h.9M215.1 81.3l-.2 .2M215.1 81.3h.7M215.1 82.1h.7M215.9 81.3l.2 .2"/>
<path d="M216 82l-.1 .1M216.1 82.6l-.2 .1M216.1 81.6v.9M218.5 87.8h22.2v3.4M227.1 97.2h3.4M227.1 95.5h3.4M228.8 97.2v12.8M232.5 96.3l.2 .2M232.5 98l.2 .1M232.5 99.2l.2 .2M232.5 92v1.2M232.5 95.6v.7"/>
<path d="M232.5 97.2v.7M232.5 93.7h1.4M232.5 99.2h1.3M232.5 93.2h1.4M232.5 94.8h1.4M232.7 95.3v.2M232.7 97v.2M232.7 95.3l-.2 .2M232.7 97l-.2 .2M232.7 95.3h1M232.7 95.6l1 .8M232.7 96.5h1"/>
<path d="M232.7 97.2l1 .9M232.7 97h1M232.7 98.1h1M233.1 92.6v.6M233.7 93.7l-1.2 1.1M233.7 95.3l.2 .2M233.7 97l.2 .2M233.9 96.3l-.2 .2M233.9 98l-.2 .1M233.9 95.6v.7M233.9 97.2v.7M233.9 98.8v.8"/>
<path d="M234.2 94.7l.2 .1M234.2 96.3l.2 .2M234.2 98l.2 .1M234.2 92.3v.7M234.2 93.9v.7M234.2 95.3v1M234.2 97.2v.7M234.2 98.8v.5M234.2 99.4l.4 .4M234.4 93.7l-.2 .2M234.4 92l-.2 .3M234.4 93.7v.2"/>
<path d="M234.4 97v.2M234.4 97l-.2 .2M234.4 98.6l-.2 .2M234.4 92h.2M234.4 93.7h1M234.4 94.8h1M234.4 97.2l1 .9M234.4 96.5h1M234.4 97h1M234.4 98.1h1M234.4 93.9l1 .9M234.6 92l.2 .3"/>
<path d="M234.7 99.8h.5M234.8 96.3l.1 .1M234.8 92.3v.6M234.8 95.6v.7M235 92l-.2 .2M235 95.3l-.2 .2M235 92h.4M235 95.3h.4M235.4 92l.2 .3M235.4 93.7l.2 .2M235.4 95.3l.2 .2M235.4 97l.2 .2"/>
<path d="M235.4 98.6l.2 .2M235.6 93.2h.1M235.6 96.3l-.2 .2M235.6 94.7l-.2 .1M235.6 98l-.2 .1M235.6 92.3v.7M235.6 93.9v.7M235.6 95.6v.7M235.6 97.2v.7M235.6 98.8v.5M235.6 99.4l-.4 .4M240 91.2h1.4v3.5h-1.4z"/>
<path d="M240.7 94.7v7.6M242.7 94.7h1.4M242.7 95.8l.2 .2M242.7 93.5l.6 .6M242.7 95.8h1.4M243.3 94.2v.5M243.3 94.1h.2M244.1 93.5l-.6 .6M244.1 95.4v.8M244.4 91.3l.2 .2M244.4 92.9l.2 .2M244.4 94.5l.2 .2"/>
<path d="M244.4 88.9v.7M244.4 90.5v.7M244.4 91.9v1M244.4 93.8v.7M244.4 95.4v1M244.5 96.4h1.3M244.6 88.6l-.2 .2M244.6 90.3v.2M244.6 93.6v.1M244.6 90.3l-.2 .2M244.6 93.5l-.2 .2M244.6 95.2l-.2 .2"/>
<path d="M244.7 94.7h.9M244.7 95.2h.3M244.7 88.6h.1M244.7 90.5l.9 .9M244.7 90.3h.9M244.7 91.5h.9M244.7 93.1h.9M244.7 93.8l.9 .9M244.7 93.5h.9M244.9 88.6l.1 .2M245 92.9l.2 .1M245 95.2l.2 .2"/>
<path d="M245 88.9v.5M245 92.1v.8M245.2 88.6l-.1 .2M245.2 91.9l-.2 .2M245.2 95.4v.9M245.3 88.6h.3M245.3 91.9h.3M245.7 88.6l.1 .2M245.7 90.3l.1 .2M245.7 91.9l.1 .2M245.7 93.5l.1 .2M245.8 89.8h.1"/>
<path d="M245.8 91.3l-.1 .2M245.8 92.9l-.1 .2M245.8 94.5l-.1 .2M245.8 88.9v.7M245.8 90.5v.7M245.8 92.1v.8M245.8 93.8v.7M245.8 95.2l-.5 .5M114.9 110h2.7l-1.3 1.7zM118 102.3h3.4M118 100.6h3.4M118.3 110h2.7l-1.3 1.7z"/>
<path d="M119.7 102.3v7.7M123.4 101.4l.2 .2M123.4 100.7v.7M123.4 103.9v.8M123.6 100.4l-.2 .2M123.6 103.7l-.2 .2M123.7 100.4h.9M123.7 101.6h.3M123.7 103.7h.1M123.8 103.7l.2 .2M124 103.9v.6M124 100.5l.2 .1"/>
<path d="M124.2 103.7l-.2 .2M124.2 101.4l-.2 .2M124.2 100.7v.7M124.2 103.7h.4M124.6 100.4l.2 .2M124.6 102.8h.2M124.6 102.9v.2M124.6 103.7l.2 .2M124.7 103.1h.1M124.8 104.9h.1M124.8 100.7v.9M124.8 102.9v.1"/>
<path d="M124.8 103.9v.8M125.1 101.4l.2 .2M125.1 103.1l.2 .1M125.1 100.4v1M125.1 102.3v.7M125.1 103.9v.6M125.1 104.5l.4 .4M125.3 102.1v.1M125.3 102l-.2 .2M125.3 103.7l-.2 .2M125.3 101.6h1M125.3 102.3l1 .9"/>
<path d="M125.3 102h1M125.3 103.2h1M125.6 104.9h.5M125.7 101.4l.2 .2M125.7 100.7v.7M125.9 100.4l-.2 .2M125.9 100.4h.4M126.3 100.4l.2 .2M126.3 102l.2 .2M126.3 103.7l.2 .2M126.5 101.4l-.2 .2M126.5 103.1l-.2 .1"/>
<path d="M126.5 100.7v.7M126.5 102.3v.7M126.5 103.9v.6M126.5 104.5l-.4 .4M132 110h2.7l-1.4 1.7zM138.8 110h2.7l-1.4 1.7zM152.4 110h2.8l-1.4 1.7zM158.9 102.3l.1 .2M158.9 103h1.3M158.9 101.5v.7M159 101.3l-.1 .2M159.1 102.5h1.2"/>
<path d="M159.1 101.3h1.2M159.5 100.7l.2 .2M159.5 100.1v.5M159.7 103v.6M159.7 100.9h.3M160.3 100.7l-.2 .2M160.3 103v1.2M160.6 101.3h.1M160.6 105.6l.1 .2M160.6 103.9l.1 .3M160.6 101.4v1.1M160.6 103.2v.7"/>
<path d="M160.6 104.8v.8M160.6 100.3h1.3M160.7 104.6l-.1 .2M160.7 103l-.1 .1M160.7 101.3l.5 .4M160.8 105.8h.3M160.8 104.6h.9M160.8 104.2h.9M160.8 103h.9M160.8 103l.9 .9M161.2 102.3l.2 .2M161.2 101.7v.5"/>
<path d="M161.2 104.7l.2 .1M161.4 105.6l-.2 .2M161.4 104.8v.8M161.4 102.5h.3M161.8 104.6l.2 .2M161.8 103.9v.2M161.8 103l.2 .1M161.8 101.3l.2 .2M161.8 100.1l.2 .2M162 103.9l-.2 .3M162 102.3l-.2 .2M162 101.5v.7"/>
<path d="M162 103.2v.7M162 104.8v1M162.6 110h2.8l-1.4 1.7zM169.1 102.3l.2 .2M169.1 103h1.4M169.1 101.5v.7M169.3 101.3l-.2 .2M169.3 102.5h1.2M169.3 101.3h1.2M169.7 100.7l.2 .2M169.7 100.1v.5M169.9 103v.6"/>
<path d="M170 100.9h.3M170.5 100.7l-.2 .2M170.5 103v1.2M170.8 105.6l.2 .2M170.8 103.9l.2 .3M170.8 101.3h.1M170.8 101.4v1.1M170.8 103.2v.7M170.8 104.8v.8M170.9 100.3h1.3M171 104.6l-.2 .2M171 103l-.2 .1"/>
<path d="M171 101.3l.4 .4M171 105.8h.4M171 104.6h1M171 103l1 .9M171 104.2h1M171 103h1M171.4 102.3l.2 .2M171.4 101.7v.5M171.4 104.7l.2 .1M171.6 105.6l-.2 .2M171.6 104.8v.8M171.7 102.5h.3"/>
<path d="M172 104.6l.2 .2M172 103.9v.2M172 103l.2 .1M172 101.3l.2 .2M172 100.1l.2 .2M172.2 103.9l-.2 .3M172.2 102.3l-.2 .2M172.2 101.5v.7M172.2 103.2v.7M172.2 104.8v1M174.6 110h2.7l-1.4 1.7zM181.4 101.7v.5"/>
<path d="M181.4 103.3v1M181.4 102.2l.4 .4M181.4 101h1.4M181.4 104.3h1.4M181.6 101.4l-.2 .3M181.6 103.1l-.2 .2M181.6 103.1h.3M181.8 102.6h.5M181.9 103.1l.3 .2M181.9 100.4v.5M182.2 103.3v.9M182.6 101.4l.2 .3"/>
<path d="M182.8 101.7v.5M182.8 102.2l-.4 .4M184.8 110h2.7l-1.4 1.7zM191.6 101.7v.5M191.6 103.3v1M191.6 102.2l.4 .4M191.6 101h1.4M191.6 104.3h1.4M191.8 101.4l-.2 .3M191.8 103.1l-.2 .2M191.9 103.1h.3M192.1 102.6h.5"/>
<path d="M192.2 103.1l.2 .2M192.2 100.4v.5M192.4 103.3v.9M192.8 101.4l.2 .3M193 101.7v.5M193 102.2l-.4 .4M198.4 110h2.8l-1.4 1.7zM204.9 100.6l.2 .2M204.9 101.3h1.3M205.1 100.8h1.2M205.7 101.3v.6M206.3 101.3v1.2"/>
<path d="M206.6 103.9l.2 .2M206.6 102.2l.2 .3M206.6 101.5v.7M206.6 103.1v.7M206.8 102.9l-.2 .2M206.8 101.3l-.2 .1M206.8 104.1h.4M206.8 101.3h1M206.8 102.9h1M206.8 101.3l1 .9M206.8 102.5h1M207.2 100.6l.2 .2"/>
<path d="M207.2 100v.6M207.3 102.9l.1 .2M207.4 103.9l-.2 .2M207.4 103.1v.7M207.5 100.8h.3M207.8 102.9l.2 .2M207.8 102.2v.2M207.8 101.3l.2 .1M208 102.2l-.2 .3M208 100.6l-.2 .2M208 101.5v.7M208 103.1v1"/>
<path d="M212 110h2.8l-1.4 1.7zM227.4 110h2.7l-1.3 1.7zM236.8 101.1v.6M236.8 102v.8M236.8 103.9h.9M236.8 101.6h.8M236.8 102.8h.9M236.9 100.9l-.1 .2M236.9 100.9h.6M237.2 102.4v.4M237.5 100.9l.2 .2M237.7 101.1v.6"/>
<path d="M237.7 102v.8M237.7 103.1v.8M239 102.1v.1h.2M239 103v.2M239 103.9v.1M239 103.2h.2M239 104h.2M239.4 110h2.7l-1.4 1.7zM239.4 103.6l-.4 .4M239.4 102.8l-.4 .4M239.4 101.9l-.4 .4M239.9 104h1.7"/>
<path d="M239.9 102.3h1.7l-.9 1.7zM240.7 104v6M242.4 108.2l.1 .1M242.4 107.6v.5M242.5 107.4l-.1 .1M242.6 108.3h.4M242.6 107.4h.4M243 107.6l-.6 .5M243 107.5h.1M243 107.4l.2 .1M243.2 108.2l-.2 .1M243.2 107.6v.5"/>
<path d="M243.5 107.9l.3 .4M243.5 107.4v.5M244.1 104v.9M244.1 104h.6M244.1 104.5h.6M244.3 107.4v.5M244.3 107.9l-.4 .4M244.5 104.5l.4 .4M244.7 104l.2 .1M244.9 104.4l-.2 .1M244.9 104.2v.1M245.2 104h.8"/>
<path d="M245.2 104v.9M245.2 104.4h.4M245.2 104.9h.8M246.3 104.9h.6M246.3 104h.6M246.4 104v.8M246.9 104l.2 .1M247.1 104.7l-.2 .2M247.1 104.2v.5"/>
</g>
<g fill="#000" stroke="#000" stroke-width=".17">
<path d="M86.3 86h.2v.2h-.2z" fill-rule="evenodd"/>
<path d="M175 96.2h.2v.2h-.2z" fill-rule="evenodd"/>
<path d="M185.2 96.2h.2v.2h-.2z" fill-rule="evenodd"/>
<circle cx="80.4" cy="65.6" r=".45"/>
<circle cx="90.7" cy="65.6" r=".45"/>
<circle cx="102.6" cy="65.6" r=".45"/>
<circle cx="133.3" cy="79.3" r=".45"/>
<circle cx="177.6" cy="79.3" r=".45"/>
<circle cx="199.8" cy="79.3" r=".45"/>
<circle cx="140.1" cy="82.7" r=".45"/>
<circle cx="153.7" cy="82.7" r=".45"/>
<circle cx="164" cy="82.7" r=".45"/>
<circle cx="199.8" cy="87.8" r=".45"/>
<circle cx="228.7" cy="87.8" r=".45"/>
</g>
<g font-size="3.1" fill="#fff">
<text x="158.5" y="98.1" transform="rotate(90 158.5 98.1)">22UF</text>
<text x="160.1" y="98.1" transform="rotate(90 160.1 98.1)">C1206</text>
<text x="168.7" y="98.1" transform="rotate(90 168.7 98.1)">22UF</text>
<text x="170.4" y="98.1" transform="rotate(90 170.4 98.1)">C1206</text>
<text x="204.5" y="96.4" transform="rotate(90 204.5 96.4)">22UF</text>
<text x="206.2" y="96.4" transform="rotate(90 206.2 96.4)">C1206</text>
</g>
<g font-size="3" fill="#fff">
<text x="106.5" y="74" transform="rotate(-90 106.5 74)">10K</text>
<text x="108.2" y="75.9" transform="rotate(-90 108.2 75.9)">R0603</text>
<text x="91.1" y="89.2" transform="rotate(-90 91.1 89.2)">470UF</text>
<text x="94.5" y="94" transform="rotate(-90 94.5 94)">PCE-D8L12</text>
<text x="108.2" y="94.5" transform="rotate(-90 108.2 94.5)">100NF</text>
<text x="109.9" y="94.7" transform="rotate(-90 109.9 94.7)">C0603</text>
<text x="179.7" y="99.4" transform="rotate(-90 179.7 99.4)">470UF</text>
<text x="190" y="99.4" transform="rotate(-90 190 99.4)">470UF</text>
<text x="234.3" y="99.6" transform="rotate(-90 234.3 99.6)">100NF</text>
<text x="236" y="99.8" transform="rotate(-90 236 99.8)">C0603</text>
<text x="244.5" y="96.2" transform="rotate(-90 244.5 96.2)">1K</text>
<text x="246.3" y="96.4" transform="rotate(-90 246.3 96.4)">R0603</text>
<text x="125.2" y="104.9" transform="rotate(-90 125.2 104.9)">3.9NF 6.8K</text>
<text x="126.9" y="104.9" transform="rotate(-90 126.9 104.9)">C0603 R0603</text>
<text x="183.2" y="104.3" transform="rotate(-90 183.2 104.3)">PCE-D8L12</text>
<text x="193.4" y="104.3" transform="rotate(-90 193.4 104.3)">PCE-D8L12</text>
</g>
<g font-size="2.7" fill="#fff">
<text x="126.5" y="59.2">C0603</text>
<text x="126.7" y="60.8">10NF</text>
<text x="143.7" y="76.2">10UH</text>
<text x="182.8" y="74.5">PTC1206</text>
<text x="182.8" y="76.2">500MA</text>
<text x="208.3" y="83">SOT89</text>
<text x="143.6" y="88.1">44.2K</text>
<text x="143.6" y="86.4">R0603</text>
<text x="208.3" y="84.7">3.3V</text>
<text x="142" y="95">10K</text>
<text x="141.9" y="96.7">R0603</text>
</g>
<text font-size="2.6" fill="#fff" x="112.9" y="72.7">THD=GND</text>
<g font-size="2.3" fill="#fff">
<text x="197.2" y="75.2">VCC5V</text>
<text x="224.5" y="77">VCC3V3</text>
</g>
<g font-size="2">
<text x="102.4" y="68.8" transform="rotate(-90 102.4 68.8)">2</text>
<text x="70" y="75.6" transform="rotate(-90 70 75.6)">C</text>
<text x="102.4" y="77.9" transform="rotate(-90 102.4 77.9)">1</text>
<text x="116" y="73.8" transform="rotate(-90 116 73.8)">2</text>
<text x="119.4" y="73.7" transform="rotate(-90 119.4 73.7)">1</text>
<text x="87" y="80.5" transform="rotate(-90 87 80.5)">1</text>
<text x="87" y="89.6" transform="rotate(-90 87 89.6)">2</text>
<text x="102.4" y="87.5" transform="rotate(-90 102.4 87.5)">2</text>
<text x="116" y="89.6" transform="rotate(-90 116 89.6)">4</text>
<text x="119.4" y="89.6" transform="rotate(-90 119.4 89.6)">62</text>
<text x="133.1" y="89.2" transform="rotate(-90 133.1 89.2)">C</text>
<text x="240.5" y="89.1" transform="rotate(-90 240.5 89.1)">1</text>
<text x="70" y="91.5" transform="rotate(-90 70 91.5)">A</text>
<text x="139.9" y="90.9" transform="rotate(-90 139.9 90.9)">2</text>
<text x="153.5" y="94.2" transform="rotate(-90 153.5 94.2)">1</text>
<text x="163.7" y="94.2" transform="rotate(-90 163.7 94.2)">1</text>
<text x="175.7" y="90.8" transform="rotate(-90 175.7 90.8)">1</text>
<text x="185.9" y="90.8" transform="rotate(-90 185.9 90.8)">1</text>
<text x="199.6" y="92.5" transform="rotate(-90 199.6 92.5)">1</text>
<text x="228.5" y="92.6" transform="rotate(-90 228.5 92.6)">2</text>
<text x="102.4" y="96.6" transform="rotate(-90 102.4 96.6)">1</text>
<text x="119.4" y="98.3" transform="rotate(-90 119.4 98.3)">12</text>
<text x="139.9" y="100" transform="rotate(-90 139.9 100)">1</text>
<text x="175.7" y="99.9" transform="rotate(-90 175.7 99.9)">2</text>
<text x="185.9" y="99.9" transform="rotate(-90 185.9 99.9)">2</text>
<text x="199.6" y="101.6" transform="rotate(-90 199.6 101.6)">2</text>
<text x="213.2" y="96.6" transform="rotate(-90 213.2 96.6)">1</text>
<text x="228.5" y="101.7" transform="rotate(-90 228.5 101.7)">1</text>
<text x="240.5" y="99.4" transform="rotate(-90 240.5 99.4)">A2</text>
<text x="119.4" y="106.9" transform="rotate(-90 119.4 106.9)">1</text>
<text x="133.1" y="105.2" transform="rotate(-90 133.1 105.2)">A</text>
<text x="153.5" y="103.3" transform="rotate(-90 153.5 103.3)">2</text>
<text x="163.7" y="103.3" transform="rotate(-90 163.7 103.3)">2</text>
<text x="240.5" y="108.7" transform="rotate(-90 240.5 108.7)">C</text>
</g>
<g font-size="2" fill="#fff">
<text x="46.7" y="72" transform="rotate(-90 46.7 72)">DC-CON</text>
<text x="137" y="99.4" transform="rotate(-90 137 99.4)">1N5819</text>
<text x="238" y="103.9" transform="rotate(-90 238 103.9)">LED</text>
</g>
<g font-size="1.9">
<text x="27.6" y="17.9">8</text>
<text x="61.7" y="17.9">7</text>
<text x="95.8" y="17.9">6</text>
<text x="129.9" y="17.9">5</text>
<text x="163.2" y="17.9">4</text>
<text x="197.2" y="17.9">3</text>
<text x="231.3" y="17.9">2</text>
<text x="266.4" y="17.9">1</text>
<text x="8" y="37.5">D</text>
<text x="285" y="39.2">D</text>
<text x="8" y="77.6">C</text>
<text x="285" y="77.6">C</text>
<text x="8" y="115.9">B</text>
<text x="285" y="115.9">B</text>
<text x="8" y="156.8">A</text>
<text x="285" y="156.8">A</text>
<text x="198.8" y="179.2">TITLE:</text>
<text x="259" y="179.2">DATE:</text>
<text x="199.3" y="186.5">ENGINEER:</text>
<text x="259" y="186.8">PAGE:</text>
<text x="27.6" y="192.6">8</text>
<text x="60.9" y="192.6">7</text>
<text x="95" y="192.6">6</text>
<text x="129.1" y="192.6">5</text>
<text x="164" y="192.6">4</text>
<text x="198.1" y="192.6">3</text>
<text x="232.2" y="192.6">2</text>
<text x="267.3" y="192.6">1</text>
</g>
<g font-size="1.7">
<text x="55.4" y="65.3">1</text>
<text x="121.3" y="65.3">1</text>
<text x="130.3" y="65.3">2</text>
<text x="55.2" y="70.4">2</text>
<text x="55.2" y="72.1">3</text>
<text x="101.9" y="73.3" transform="rotate(-90 101.9 73.3)">R3</text>
<text x="67" y="81.9" transform="rotate(-90 67 81.9)">D1</text>
<text x="109.5" y="82.4">8</text>
<text x="109.5" y="78.9">7</text>
<text x="125.1" y="78.9">3</text>
<text x="125.1" y="82.4">5</text>
<text x="138.3" y="78.9">1</text>
<text x="140" y="82.4">1</text>
<text x="149" y="82.4">2</text>
<text x="154.1" y="78.9">2A</text>
<text x="171.2" y="78.9">C</text>
<text x="177.5" y="78.9">1</text>
<text x="193.3" y="78.9">2</text>
<text x="85.7" y="87" transform="rotate(-90 85.7 87)">C14</text>
<text x="203.3" y="87.4">3</text>
<text x="222.3" y="87.4">4</text>
<text x="105.4" y="93.8" transform="rotate(-90 105.4 93.8)">C16</text>
<text x="119" y="93.8" transform="rotate(-90 119 93.8)">R4</text>
<text x="130.1" y="95.4" transform="rotate(-90 130.1 95.4)">D2</text>
<text x="139.4" y="95.5" transform="rotate(-90 139.4 95.5)">R5</text>
<text x="202.2" y="95.5" transform="rotate(90 202.2 95.5)">C21</text>
<text x="241.5" y="92.1" transform="rotate(90 241.5 92.1)">R7</text>
<text x="156.2" y="97.2" transform="rotate(90 156.2 97.2)">C19</text>
<text x="166.4" y="97.2" transform="rotate(90 166.4 97.2)">C20</text>
<text x="174.4" y="97.3" transform="rotate(-90 174.4 97.3)">C28</text>
<text x="184.6" y="97.3" transform="rotate(-90 184.6 97.3)">C29</text>
<text x="226.4" y="97.2" transform="rotate(-90 226.4 97.2)">C22</text>
<text x="117.3" y="102.3" transform="rotate(-90 117.3 102.3)">C17</text>
<text x="243.4" y="104.8" transform="rotate(-90 243.4 104.8)">D4</text>
</g>
<g font-size="1.7" fill="#fff">
<text x="102.3" y="65.5">VIN</text>
<text x="114.6" y="81.2">MP2307</text>
<text x="161" y="82.9">1N5819</text>
<text x="244.1" y="105">RED</text>
<text x="242.4" y="108.5">0V</text>
</g>
<g font-size="1.4">
<text x="46.4" y="63.9">J12</text>
<text x="125.6" y="63.1">C18</text>
<text x="112.9" y="75.9">U3</text>
<text x="143.6" y="77.6">L1</text>
<text x="165.4" y="75.9">D3</text>
<text x="182.8" y="77.6">P1</text>
<text x="144.4" y="81.8">R6</text>
<text x="190.2" y="80.4">ptc</text>
<text x="208.3" y="86.1">U4</text>
</g>
<g font-size="1.3">
<text x="116.4" y="77.7" transform="rotate(-90 116.4 77.7)">IN</text>
<text x="70.3" y="80.5" transform="rotate(-90 70.3 80.5)">C</text>
<text x="87.4" y="82.9" transform="rotate(-90 87.4 82.9)">1</text>
<text x="119.8" y="78.2" transform="rotate(-90 119.8 78.2)">BS</text>
<text x="70.3" y="86" transform="rotate(-90 70.3 86)">A</text>
<text x="87.4" y="86.7" transform="rotate(-90 87.4 86.7)">2</text>
<text x="102.7" y="89.9" transform="rotate(-90 102.7 89.9)">2</text>
<text x="116.4" y="85.8" transform="rotate(-90 116.4 85.8)">GND</text>
<text x="119.8" y="85.8" transform="rotate(-90 119.8 85.8)">COMP</text>
<text x="102.7" y="93.4" transform="rotate(-90 102.7 93.4)">1</text>
<text x="133.4" y="94.1" transform="rotate(-90 133.4 94.1)">C</text>
<text x="153.7" y="95.9" transform="rotate(90 153.7 95.9)">1</text>
<text x="163.9" y="95.9" transform="rotate(90 163.9 95.9)">1</text>
<text x="176" y="93.2" transform="rotate(-90 176 93.2)">1</text>
<text x="186.2" y="93.2" transform="rotate(-90 186.2 93.2)">1</text>
<text x="199.7" y="94.2" transform="rotate(90 199.7 94.2)">1</text>
<text x="213.5" y="90.9" transform="rotate(-90 213.5 90.9)">GND</text>
<text x="228.9" y="95.1" transform="rotate(-90 228.9 95.1)">2</text>
<text x="119.8" y="100.2" transform="rotate(-90 119.8 100.2)">2</text>
<text x="133.4" y="99.7" transform="rotate(-90 133.4 99.7)">A</text>
<text x="153.7" y="99.4" transform="rotate(90 153.7 99.4)">2</text>
<text x="163.9" y="99.4" transform="rotate(90 163.9 99.4)">2</text>
<text x="176" y="97" transform="rotate(-90 176 97)">2</text>
<text x="186.2" y="97" transform="rotate(-90 186.2 97)">2</text>
<text x="199.7" y="97.7" transform="rotate(90 199.7 97.7)">2</text>
<text x="228.9" y="98.5" transform="rotate(-90 228.9 98.5)">1</text>
<text x="240.8" y="100.9" transform="rotate(-90 240.8 100.9)">A</text>
<text x="119.8" y="103.6" transform="rotate(-90 119.8 103.6)">1</text>
<text x="240.8" y="106.5" transform="rotate(-90 240.8 106.5)">C</text>
</g>
<g font-size="1.1">
<text x="49.2" y="65.7">VIN</text>
<text x="124.4" y="65.7">1</text>
<text x="127.9" y="65.7">2</text>
<text x="50.2" y="70.8">N</text>
<text x="48.6" y="72.5">GND</text>
<text x="113.2" y="82.7">SS</text>
<text x="113.2" y="79.3">EN</text>
<text x="120.7" y="79.3">SW</text>
<text x="121.2" y="82.7">FB</text>
<text x="144" y="79.3">1</text>
<text x="149.2" y="79.3">2</text>
<text x="161" y="79.3">A</text>
<text x="166.1" y="79.3">C</text>
<text x="183.2" y="79.3">1</text>
<text x="188.4" y="79.3">2</text>
<text x="208.7" y="87.8">VIN</text>
<text x="215.1" y="87.9">VOUT</text>
</g>
</svg>
